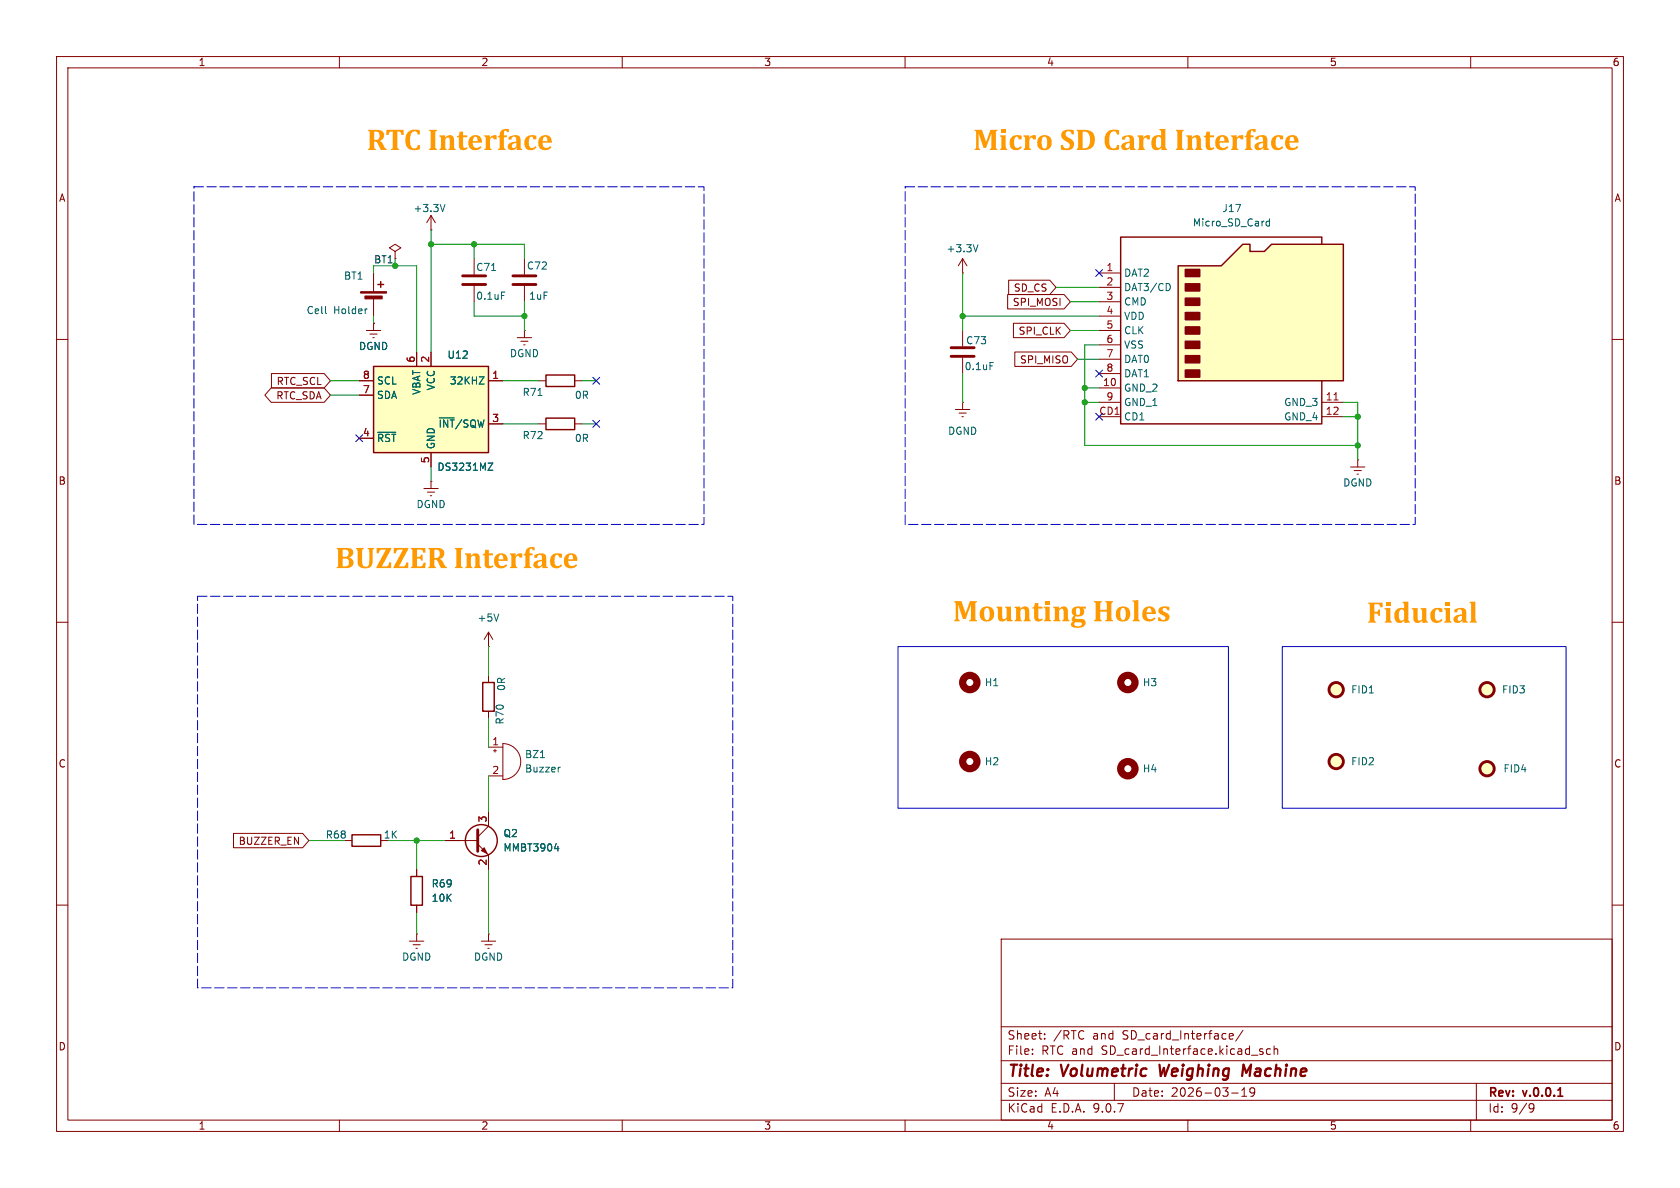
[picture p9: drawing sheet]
<svg xmlns="http://www.w3.org/2000/svg" width="297mm" height="210mm" viewBox="0 0 297 210" stroke-linecap="round" stroke-linejoin="round" font-family="sans-serif">
<g fill="none" stroke="#840000" stroke-width=".18">
<path d="M10 10h277v190h-277zM12 12h273v186h-273zM60 10v2M110 10v2M160 10v2M210 10v2M260 10v2M76.2 38.1l-.8 1.3M76.2 38.1l.8 1.3M76.2 38.1v2.5M66 48.3v3.3M66 52.6v3.3"/>
<path d="M69.8 44.5l1.1-.7-1.1-.6-1 .6 1 .7v1.2M69.8 45.7h.1M76.2 40.6h.1M83.8 45.7v2.8M83.8 50.5v2.8M91.4 59.7h2.6M92.7 58.4h.1M92.7 45.7v2.8M92.7 50.5v2.8M92.7 58.4v1.3M10 60h2M92.1 60.3h1.2"/>
<path d="M92.6 61h.2M95.2 74.9h1.3M95.2 67.3h1.3M101.6 74.9h1.3M101.6 67.3h1.3M168.9 72.4h2.5M169.5 73h1.3M170.1 73.7h.2M170.2 71.1h.1M170.2 71.1v1.3M285 60h2M238.8 82.6h2.5"/>
<path d="M239.4 83.2h1.3M239.9 83.8h.3M240 81.3h.1M240 81.3v1.3M10 110h2M285 110h2M61 148.6h1.2M10 160h2M177 166h108v32h-108zM285 160h2M60 198v2M110 198v2"/>
<path d="M160 198v2M177 194.5h108M177 191.5h108M177 187.5h108M177 181.5h108M182.5 186.3v.1M182.5 185.5v.1M184.7 183.6v.1M184.7 182.8v.1M197 191.5v3M210 198v2M217.3 183.5l.2 .2 .5-.1"/>
<path d="M217.3 182.9l.2-.2h.3l.2 .2v.2l-.7 .1M217.7 193.2h1.2M219.5 193.8h.9M219.5 192.7l.5-.4v1.5M219.7 182.1l-1.2 2M221.8 192.9l-.3 .3h-.3l-.2-.3 .1-.5 .4-.1 .2 .1a.99 .99 0 0 1-.3 1.4h-.3M222.7 185.8l.5 .2 .1 .2-.2 .2-.4-.1M222.7 185.5h.5M224.6 185.5l-.4-.1-.3 .3v.4l.1 .2h.6M225.2 185.5l.3-.1 .3 .1 .1 .9M225.2 184.9v1.5M260 198v2"/>
<path d="M261 191.5v6.5M270.6 195.1l.5 .1a.99 .99 0 0 1-.4 1.4h-.2M271.2 195.7l-.3 .3h-.3"/>
</g>
<path d="M275.4 193.8h.9" fill="none" stroke="#840000" stroke-width=".3"/>
<path d="M205 188.2l.2 2 .6-1.4M221.2 188.2l-.9 1.4-.5-1.4-.2 2" fill="none" stroke="#840000" stroke-width=".4"/>
<path d="M78.7 36.1l-.5 1.3M57.6 55.4h.1M64.8 54.6h.1M86.9 47.8h.7M88.7 51.6h.6M95.1 69.9h.7" fill="none" stroke="#006464" stroke-width=".18"/>
<g fill="#840000" stroke="#840000" stroke-width=".18">
<path d="M63.8 51.6h4.5v.2h-4.5z"/>
<path d="M64.5 52.3h3.1v.5h-3.1z"/>
</g>
<path d="M66.8 50.3h1M67.3 49.8v1M96.5 73.9h5.1v2h-5.1zM96.5 66.3h5.1v2h-5.1zM62.2 147.6h5.1v2h-5.1z" fill="none" stroke="#840000" stroke-width=".25"/>
<path d="M81.8 48.8h4.1M81.8 50.3h4.1M90.7 48.8h4M90.7 50.3h4" fill="none" stroke="#840000" stroke-width=".51"/>
<g fill="none" stroke="#840000" stroke-width="1.3">
<circle cx="171.4" cy="120.6" r="1.27"/>
<circle cx="171.4" cy="134.6" r="1.27"/>
</g>
<path d="M66 64.8h20.4v15.2h-20.4z" fill="#ffffc2"/>
<path d="M66 64.8h20.4v15.2h-20.4z" fill="none" stroke="#840000" stroke-width=".25"/>
<g fill="none" stroke="#840000" stroke-width=".18">
<path d="M64.8 58.4h2.5M65.4 59.1h1.3M65.9 59.7h.3M66 57.2h.1M66 57.2v1.2M170.2 48.3h.1M170.2 45.7l-.8 1.3M170.2 45.7l.7 1.3M170.2 45.7v2.6M63.5 67.3h2.5M63.5 69.9h2.5M63.5 77.5h2.5"/>
<path d="M73.7 62.2v2.6M76.2 62.2v2.6M86.4 67.3h2.5M86.4 74.9h2.5M74.9 86.4h2.6M75.6 87h1.2M76.1 87.6h.2M76.2 85.1h.1M76.2 80v2.6M76.2 85.1v1.3"/>
</g>
<path d="M172.9 43.3l-.4 1.2M66.8 76.4h3.2M84.7 66.6h.9l-.9 1.3h.9M86.3 81.9h.8l-.8 1.2h.8" fill="none" stroke="#006464" stroke-width=".18"/>
<g fill="#ffffc2" stroke="#ffffc2" stroke-width=".18">
<circle cx="236.2" cy="121.9" r="1.27"/>
<circle cx="262.9" cy="121.9" r="1.27"/>
<circle cx="236.2" cy="134.6" r="1.27"/>
</g>
<g fill="none" stroke="#840000" stroke-width=".51">
<circle cx="236.2" cy="121.9" r="1.27"/>
<circle cx="236.2" cy="134.6" r="1.27"/>
<circle cx="262.9" cy="121.9" r="1.27"/>
</g>
<path d="M208.3 47h7.6l3.8-3.8h1.3v1.3h2.5l1.3-1.3h12.7v24.1h-29.2z" fill="#ffffc2"/>
<g fill="none" stroke="#840000" stroke-width=".25">
<path d="M208.3 47h7.6l3.8-3.8h1.3v1.3h2.5l1.3-1.3h12.7v24.1h-29.2zM233.7 43.2v-1.3h-35.6v33h35.6v-7.6M85.3 120.7h2.1v5h-2.1zM72.6 154.9h2.1v5.1h-2.1z"/>
<circle cx="85.1" cy="148.6" r="2.82"/>
</g>
<g fill="#840000" stroke="#840000" stroke-width=".25">
<path d="M209.5 47.6h2.6v1.3h-2.6z"/>
<path d="M209.5 50.2h2.6v1.2h-2.6z"/>
<path d="M209.5 52.7h2.6v1.3h-2.6z"/>
<path d="M209.5 55.2h2.6v1.3h-2.6z"/>
<path d="M209.5 57.8h2.6v1.3h-2.6z"/>
<path d="M209.5 60.3h2.6v1.3h-2.6z"/>
<path d="M209.5 62.9h2.6v1.2h-2.6z"/>
<path d="M209.5 65.4h2.6v1.3h-2.6z"/>
</g>
<g fill="none" stroke="#840000" stroke-width=".18">
<path d="M66 57.2h.1M170.2 58.4v2.8M178.1 52.1h10l1.1 1.2-1.1 1.3h-10zM178.3 49.5h7.3l1.1 1.3-1.1 1.3h-7.3zM179.2 57.1h8.9l1.1 1.3-1.1 1.3h-8.9zM194.3 48.3h3.8M194.3 50.8h3.8M194.3 53.3h3.8M194.3 55.9h3.8M194.3 58.4h3.8M47.9 68.6h9.4l1.1 1.3-1.1 1.2h-9.4l-1.1-1.2zM48 66h9.3l1.1 1.3-1.1 1.3h-9.3z"/>
<path d="M63.5 67.3h2.5M63.5 69.9h2.5M63.5 77.5h2.5M73.7 62.2v2.6M76.2 62.2v2.6M86.4 67.3h2.5M86.4 74.9h2.5M170.2 63.2v2.8M179.4 62.2h10l1.1 1.3-1.1 1.3h-10zM194.3 61h3.8M194.3 63.5h3.8M194.3 66h3.8"/>
<path d="M194.3 68.6h3.8M194.3 71.1h3.8M194.3 73.7h3.8M233.7 71.1h3.8M233.7 73.7h3.8M76.2 80v2.6M86.4 114.3h.1M86.4 111.8v2.5M86.4 119.4v1.3M86.4 111.8l-.8 1.2M86.4 111.8l.7 1.2M86.4 125.7v1.3"/>
<path d="M86.4 132.1h2.5M86.4 137.2h2.5M87.2 132.7h.6M87.5 132.5v.5M88.9 131.4a3.2 3.2 0 0 1 3.2 3.2 3.2 3.2 0 0 1-3.2 3.2zM41.3 147.3h12.2l1.1 1.3-1.1 1.3h-12.2zM73.7 153.7v1.2M78.7 148.6h5.8M84.5 149.2l1.9 1.9v2.6M86.4 143.5v2.6l-1.9 1.9M72.4 166.4h2.5M73 167h1.3"/>
<path d="M73.5 167.6h.3M73.7 165.1h.1M73.7 160v1.3M73.7 165.1v1.3M85.1 166.4h2.5M85.7 167h1.3M86.2 167.6h.3M86.4 165.1h.1M86.4 165.1v1.3"/>
</g>
<g fill="none" stroke="#006464" stroke-width=".18">
<path d="M223.8 39.7l.3 .2h.3M224.4 38.7v1.2M224.4 39.2l-.3-.1-.3 .2M206.7 50.2l.2 .5-.2 .6M66.8 76.4h3.2M84.7 66.6h.9l-.9 1.3h.9M175 64.1h.6M86.3 81.9h.8l-.8 1.2h.8M88.2 108.5l-.4 1.3M95.5 133.9h.8M99.1 135.6l-.3 .1M98 150h.8"/>
<path d="M98.6 149.6v.8"/>
</g>
<path d="M235.8 70.7h.8" fill="none" stroke="#a90000" stroke-width=".18"/>
<g fill="none" stroke="#840000" stroke-width=".51">
<path d="M168.1 61.5h4.1M168.1 63h4.1M84.5 146.7v3.8"/>
<circle cx="262.9" cy="135.9" r="1.27"/>
</g>
<circle cx="262.9" cy="135.9" r="1.27" fill="#ffffc2" stroke="#ffffc2" stroke-width=".18"/>
<path d="M85.1 150.4l.5-.5 .5 1z" fill="#840000" stroke="#840000" stroke-width=".18"/>
<g fill="none" stroke="#840000" stroke-width="1.3">
<circle cx="199.4" cy="120.6" r="1.27"/>
<circle cx="199.4" cy="135.9" r="1.27"/>
</g>
<g fill="none" stroke="#009600" stroke-width=".18">
<path d="M66 48.3v-1.3h7.7v15.2M66 55.9v1.3M69.8 45.7v1.3M76.2 40.6v21.6M76.2 43.2h16.5v2.5M83.8 43.2v2.5M83.8 53.3v2.6h8.9M92.7 53.3v5.1M170.2 48.3v10.1M170.2 55.9h24.1M186.7 50.8h7.6M189.2 58.4h5.1"/>
<path d="M189.2 53.3h5.1M58.4 69.9h5.1M58.4 67.3h5.1M88.9 74.9h6.3M88.9 67.3h6.3M102.9 74.9h2.5M102.9 67.3h2.5M170.2 66v5.1M190.5 63.5h3.8M191.8 71.1h2.5M191.8 68.6h2.5M194.3 61h-2.5v17.7h48.2"/>
<path d="M237.5 71.1h2.5v10.2M237.5 73.7h2.5M76.2 82.6v2.5M86.4 114.3v5.1M86.4 127v5.1M86.4 137.2v6.3M54.6 148.6h6.4M68.6 148.6h10.1M73.7 148.6v5.1M86.4 153.7v11.4M73.7 161.3v3.8"/>
</g>
<path d="M193.7 47.7l1.2 1.2M194.9 47.7l-1.2 1.2M62.9 76.9l1.2 1.2M64.1 76.9l-1.2 1.2M104.8 74.3l1.2 1.2M104.8 66.7l1.2 1.2M106 74.3l-1.2 1.2M106 66.7l-1.2 1.2M193.7 65.4l1.2 1.2M193.7 73.1l1.2 1.2M194.9 65.4l-1.2 1.2M194.9 73.1l-1.2 1.2" fill="none" stroke="#000084" stroke-width=".18"/>
<path d="M34.3 33h90.2v59.7h-90.2zM160 33h90.2v59.7h-90.2zM34.9 105.4h94.6v69.2h-94.6z" fill="none" stroke="#0000c2" stroke-width=".18" stroke-dasharray="1.7 .6"/>
<path d="M158.7 114.3h58.5v28.6h-58.5zM226.7 114.3h50.2v28.6h-50.2z" fill="none" stroke="#0000c2" stroke-width=".18"/>
<g fill="#009600" stroke="#009600" stroke-width=".18">
<circle cx="83.8" cy="43.2" r=".46"/>
<circle cx="76.2" cy="43.2" r=".46"/>
<circle cx="69.8" cy="47" r=".46"/>
<circle cx="170.2" cy="55.9" r=".46"/>
<circle cx="191.8" cy="71.1" r=".46"/>
<circle cx="191.8" cy="68.6" r=".46"/>
<circle cx="73.7" cy="148.6" r=".46"/>
<circle cx="92.7" cy="55.9" r=".46"/>
<circle cx="240" cy="78.7" r=".46"/>
<circle cx="240" cy="73.7" r=".46"/>
</g>
<g font-size="5.3" fill="#f90">
<text x="64.8" y="28.1">RTCInterface</text>
<text x="172.1" y="28.1">Micro SDCardInterface</text>
<text x="59.3" y="102">BUZZERInterface</text>
<text x="168.4" y="111.4">MountingHoles</text>
<text x="241.6" y="111.6">Fiducial</text>
</g>
<g font-size="2.8" fill="#840000">
<text x="178" y="190.9">Title:</text>
<text x="187.7" y="190.9">Volumetric</text>
<text x="205.8" y="190.9">Weighing</text>
<text x="221.3" y="190.9">Machine</text>
</g>
<g font-size="2.1" fill="#840000">
<text x="178" y="184">Sheet:</text>
<text x="186.2" y="184">/RTC</text>
<text x="193.2" y="184">and</text>
<text x="198.6" y="184">SD_card_Interface/</text>
<text x="178" y="186.7">File:</text>
<text x="184.1" y="186.7">RTC and</text>
<text x="194.9" y="186.7">SD_card_Interface.kicad_sch</text>
<text x="178" y="196.9">KiCad</text>
<text x="178" y="194.1">Size:</text>
<text x="184.7" y="194.1">A4</text>
<text x="185.7" y="196.9">E.D.A.</text>
<text x="193.3" y="196.9">9.0.7</text>
<text x="200" y="194.1">Date:</text>
<text x="207" y="194.1">2026-03-19</text>
<text x="263" y="194.3">Rev:</text>
<text x="263" y="196.9">Id:</text>
<text x="267.1" y="196.9">9/9</text>
<text x="269.4" y="194.3">v.0.0.1</text>
</g>
<g font-size="1.8" fill="#840000">
<text x="35" y="11.9">1</text>
<text x="85" y="11.9">2</text>
<text x="135" y="11.9">3</text>
<text x="185" y="11.9">4</text>
<text x="235" y="11.9">5</text>
<text x="285" y="11.9">6</text>
<text x="10.3" y="35.9">A</text>
<text x="285.3" y="35.9">A</text>
<text x="179.1" y="51.8">SD_CS</text>
<text x="178.9" y="54.3">SPI_MOSI</text>
<text x="180" y="59.4">SPI_CLK</text>
<text x="180.2" y="64.5">SPI_MISO</text>
<text x="48.7" y="70.8">RTC_SDA</text>
<text x="48.8" y="68.3">RTC_SCL</text>
<text x="10.3" y="85.9">B</text>
<text x="285.3" y="85.9">B</text>
<text x="10.3" y="135.9">C</text>
<text x="285.3" y="135.9">C</text>
<text x="42.1" y="149.5">BUZZER_EN</text>
<text x="10.3" y="185.9">D</text>
<text x="285.3" y="185.9">D</text>
<text x="35" y="199.9">1</text>
<text x="85" y="199.9">2</text>
<text x="135" y="199.9">3</text>
<text x="185" y="199.9">4</text>
<text x="235" y="199.9">5</text>
<text x="285" y="199.9">6</text>
</g>
<g font-size="1.8" fill="#006464">
<text x="73" y="37.7">+3.3V</text>
<text x="210.8" y="40.2">Micro_SD_Card</text>
<text x="216" y="37.7">J17</text>
<text x="93" y="47.9">C72</text>
<text x="167.2" y="44.8">+3.3V</text>
<text x="60.7" y="49.6">BT1</text>
<text x="84.1" y="48.1">C71</text>
<text x="84.1" y="53.2">0.1uF</text>
<text x="93.4" y="53.2">1uF</text>
<text x="198.6" y="49.1">DAT2</text>
<text x="198.6" y="51.7">DAT3/CD</text>
<text x="54.1" y="55.7">Cell</text>
<text x="59" y="55.7">Holder</text>
<text x="198.6" y="54.2">CMD</text>
<text x="198.6" y="56.7">VDD</text>
<text x="198.6" y="59.3">CLK</text>
<text x="63.4" y="62.1">DGND</text>
<text x="79" y="63.6">U12</text>
<text x="90" y="63.3">DGND</text>
<text x="170.4" y="65.6">0.1uF</text>
<text x="170.7" y="61.1">C73</text>
<text x="198.6" y="61.8">VSS</text>
<text x="198.6" y="64.4">DAT0</text>
<text x="66.5" y="68.2">SCL</text>
<text x="66.5" y="70.7">SDA</text>
<text x="74.5" y="69.9" transform="rotate(-90 74.5 69.9)">VBAT</text>
<text x="77.1" y="69.1" transform="rotate(-90 77.1 69.1)">VCC</text>
<text x="79.4" y="68.2">32KHZ</text>
<text x="92.3" y="70.2">R71</text>
<text x="101.5" y="70.7">0R</text>
<text x="198.6" y="66.9">DAT1</text>
<text x="198.6" y="69.4">GND_2</text>
<text x="198.6" y="72">GND_1</text>
<text x="226.9" y="72">GND_3</text>
<text x="77.4" y="75.8">~{INT}/SQW</text>
<text x="92.3" y="77.8">R72</text>
<text x="167.5" y="77.1">DGND</text>
<text x="198.6" y="74.5">CD1</text>
<text x="226.9" y="74.5">GND_4</text>
<text x="66.5" y="78.3">~{RST}</text>
<text x="77.1" y="79.5" transform="rotate(-90 77.1 79.5)">GND</text>
<text x="77.2" y="83.4">DS3231MZ</text>
<text x="101.5" y="78.3">0R</text>
<text x="237.4" y="86.2">DGND</text>
<text x="73.5" y="90">DGND</text>
<text x="84.3" y="110.1">+5V</text>
<text x="89.5" y="122.2" transform="rotate(-90 89.5 122.2)">0R</text>
<text x="174" y="121.5">H1</text>
<text x="201.9" y="121.5">H3</text>
<text x="238.8" y="122.8">FID1</text>
<text x="265.4" y="122.8">FID3</text>
<text x="89.3" y="128.2" transform="rotate(-90 89.3 128.2)">R70</text>
<text x="92.7" y="134.2">BZ1</text>
<text x="92.7" y="136.8">Buzzer</text>
<text x="174" y="135.5">H2</text>
<text x="201.9" y="136.8">H4</text>
<text x="238.8" y="135.5">FID2</text>
<text x="265.7" y="136.8">FID4</text>
<text x="57.5" y="148.4">R68</text>
<text x="67.7" y="148.4">1K</text>
<text x="88.9" y="148.2">Q2</text>
<text x="88.9" y="150.7">MMBT3904</text>
<text x="76.2" y="157.1">R69</text>
<text x="76.2" y="159.6">10K</text>
<text x="71" y="170">DGND</text>
<text x="83.7" y="170">DGND</text>
</g>
<text font-size="1.8" fill="#0f0f0f" x="66" y="46.6">BT1</text>
<g font-size="1.8" fill="#a90000">
<text x="195.5" y="48">1</text>
<text x="195.5" y="50.5">2</text>
<text x="195.5" y="53.1">3</text>
<text x="195.5" y="55.6">4</text>
<text x="195.5" y="58.2">5</text>
<text x="73.4" y="64.2" transform="rotate(-90 73.4 64.2)">6</text>
<text x="75.9" y="64.2" transform="rotate(-90 75.9 64.2)">2</text>
<text x="195.5" y="60.7">6</text>
<text x="195.5" y="63.2">7</text>
<text x="195.5" y="65.8">8</text>
<text x="64.1" y="67.1">8</text>
<text x="64.1" y="69.6">7</text>
<text x="86.9" y="67.1">1</text>
<text x="194.9" y="68.3">10</text>
<text x="195.5" y="70.9">9</text>
<text x="234.3" y="70.9">11</text>
<text x="64.1" y="77.2">4</text>
<text x="86.9" y="74.7">3</text>
<text x="194.2" y="73.4">CD1</text>
<text x="234.3" y="73.4">12</text>
<text x="75.9" y="82" transform="rotate(-90 75.9 82)">5</text>
<text x="86.9" y="131.8">1</text>
<text x="86.9" y="136.9">2</text>
<text x="79.3" y="148.3">1</text>
<text x="86.1" y="145.5" transform="rotate(-90 86.1 145.5)">3</text>
<text x="86.1" y="153.1" transform="rotate(-90 86.1 153.1)">2</text>
</g>
</svg>
